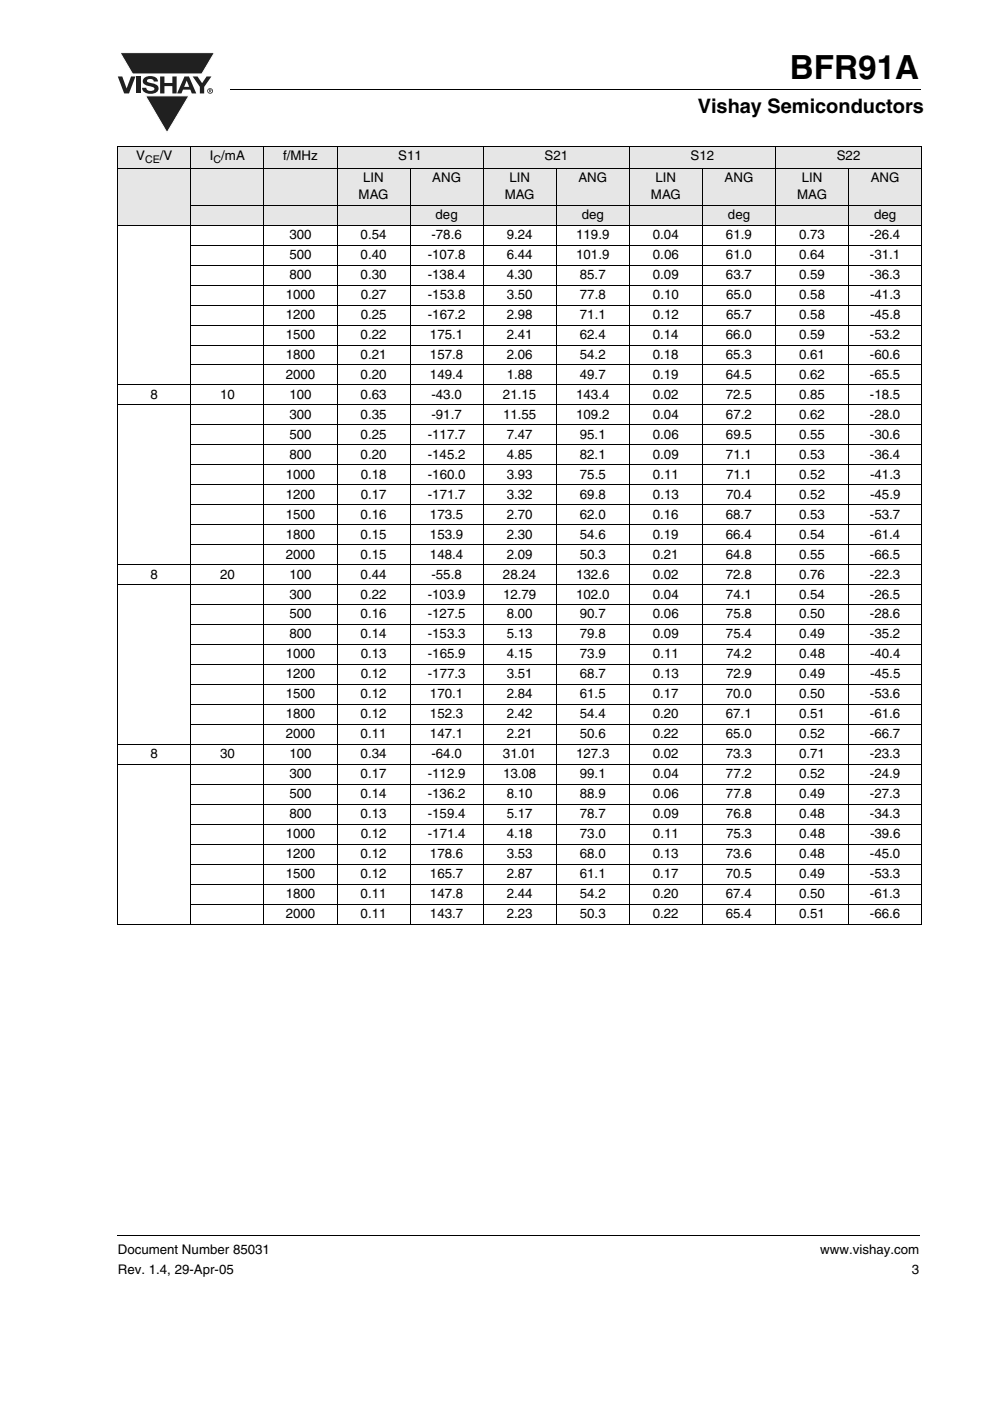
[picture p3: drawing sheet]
<svg xmlns="http://www.w3.org/2000/svg" width="210mm" height="297mm" viewBox="0 0 210 297" stroke-linecap="round" stroke-linejoin="round" font-family="sans-serif">
<path d="M25.5 11.2h20l-2.7 4.5h-14.7z" fill="#231f20"/>
<path d="M25.5 11.2h20l-2.7 4.5h-14.7z" fill="none" stroke="#fff" stroke-width=".21"/>
<path d="M30.9 20.3h9.2l-4.7 7.8z" fill="#231f20"/>
<path d="M30.9 20.3h9.2l-4.7 7.8z" fill="none" stroke="#fff" stroke-width=".21"/>
<g fill="#231f20">
<path d="M25 16.2h.9l1 2.5 .9-2.5h.9l-1.3 3.6h-1.1z"/>
<path d="M28.9 16.2h.9v3.6h-.9z"/>
<path d="M30.6 16.5a2.1 2.1 0 0 1 2.8 .3l.1 .5h-.9a.79 .79 0 0 0-.7-.6 .79 .79 0 0 0-.7 .4l.2 .3 1 .3a1.08 1.08 0 0 1 1.2 1 1.08 1.08 0 0 1-1.1 1.1 1.73 1.73 0 0 1-2.4-1.2h.9a.96 .96 0 0 0 .8 .7 .96 .96 0 0 0 1-.5 1.68 1.68 0 0 0-1.6-.7 .92 .92 0 0 1-.9-.6 .92 .92 0 0 1 .3-1z"/>
<path d="M34 16.2h.9v1.4h1.7v-1.4h.9v3.6h-.9v-1.5h-1.7v1.5h-.9z"/>
<path d="M40.9 16.2h1l1 1.4 .9-1.4h1l-1.5 2.2v1.4h-.9v-1.4z"/>
<path d="M39.6 17.1l-.5 1.3h1zM39.1 16.2h1l1.5 3.6h-.9l-.3-.8h-1.6l-.3 .8h-.9z"/>
<path d="M44.5 19.1v.1h.2v-.1zM44.3 18.9l.5 .1v.1l-.1 .2 .1 .3-.3-.3-.2 .3zM44.1 19.3a.46 .46 0 0 0 .9 0 .46 .46 0 0 0-.9 0zM44 19.3a.6 .6 0 0 1 1.2 0 .6 .6 0 0 1-1.2 0z"/>
</g>
<path d="M48.9 18.9l.1 .2zM24.9 261.9l.1 .2z" fill="#000"/>
<path d="M49 19h146.3M25 262h170.1" fill="none" stroke="#000" stroke-width=".21"/>
<g fill="#e6e6e6">
<path d="M25 31h15.5v4.8h-15.5z"/>
<path d="M40.5 31h15.5v4.8h-15.5z"/>
<path d="M56 31h15.5v4.8h-15.5z"/>
<path d="M71.5 31h31v4.8h-31z"/>
<path d="M102.5 31h31v4.8h-31z"/>
<path d="M133.5 31h31v4.8h-31z"/>
<path d="M164.5 31h31v4.8h-31z"/>
<path d="M25 35.8h62v7.7h-62z"/>
<path d="M87 35.8h15.5v7.7h-15.5z"/>
<path d="M102.5 35.8h15.5v7.7h-15.5z"/>
<path d="M118 35.8h15.5v7.7h-15.5z"/>
<path d="M133.5 35.8h15.5v7.7h-15.5z"/>
<path d="M149 35.8h15.5v7.7h-15.5z"/>
<path d="M164.5 35.8h15.5v7.7h-15.5z"/>
<path d="M180 35.8h15.5v7.7h-15.5z"/>
<path d="M25 43.5h77.5v4.3h-77.5z"/>
<path d="M102.5 43.5h31v4.3h-31z"/>
<path d="M133.5 43.5h31v4.3h-31z"/>
<path d="M164.5 43.5h31v4.3h-31z"/>
</g>
<g fill="none" stroke="#000" stroke-width=".21">
<path d="M24.9 31h170.7M24.9 35.8h170.7M25 31.1v164.7M40.5 30.9v165.1M56 30.9v165.1M71.5 30.9v165.1M87 35.7v160.3M102.5 30.9v165.1M118 35.7v160.3M133.5 30.9v165.1M149 35.7v160.3M164.5 30.9v165.1"/>
<path d="M180 35.7v160.3M195.5 31.1v164.7M24.9 47.8h170.7M40.4 43.5h155.2M40.4 52h155.2M40.4 56.2h155.2M40.4 60.5h155.2M40.4 64.7h155.2M40.4 68.9h155.2M40.4 73.2h155.2M40.4 77.4h155.2M24.9 81.6h170.7"/>
<path d="M24.9 85.9h170.7M40.4 90.1h155.2M40.4 94.3h155.2M40.4 98.6h155.2M24.9 119.7h170.7M40.4 102.8h155.2M40.4 107h155.2M40.4 111.3h155.2M40.4 115.5h155.2M24.9 124h170.7M40.4 128.2h155.2M40.4 132.4h155.2"/>
<path d="M40.4 136.7h155.2M24.9 157.8h170.7M40.4 140.9h155.2M40.4 145.1h155.2M40.4 149.4h155.2M40.4 153.6h155.2M24.9 162.1h170.7M40.4 166.3h155.2M40.4 170.5h155.2M40.4 174.8h155.2M40.4 179h155.2M24.9 195.9h170.7"/>
<path d="M40.4 183.2h155.2M40.4 187.5h155.2M40.4 191.7h155.2"/>
</g>
<text font-size="7" x="167.6" y="16.7">BFR91A</text>
<text font-size="4.2" x="148" y="24">Vishay Semiconductors</text>
<g font-size="2.8">
<text x="28.9" y="34">V</text>
<text x="33.9" y="34">/V</text>
<text x="44.5" y="34">I /mA</text>
<text x="60" y="34">f/MHz</text>
<text x="84.5" y="34">S11</text>
<text x="115.5" y="34">S21</text>
<text x="146.5" y="34">S12</text>
<text x="177.5" y="34">S22</text>
<text x="77" y="38.7">LIN</text>
<text x="91.7" y="38.7">ANG</text>
<text x="108" y="38.7">LIN</text>
<text x="122.7" y="38.7">ANG</text>
<text x="139" y="38.7">LIN</text>
<text x="153.7" y="38.7">ANG</text>
<text x="170.1" y="38.7">LIN</text>
<text x="184.7" y="38.7">ANG</text>
<text x="76.1" y="42.2">MAG</text>
<text x="92.4" y="46.5">deg</text>
<text x="107.1" y="42.2">MAG</text>
<text x="123.4" y="46.5">deg</text>
<text x="138.1" y="42.2">MAG</text>
<text x="154.4" y="46.5">deg</text>
<text x="169.1" y="42.2">MAG</text>
<text x="185.4" y="46.5">deg</text>
<text x="61.4" y="50.7">300</text>
<text x="76.5" y="50.7">0.54</text>
<text x="91.5" y="50.7">-78.6</text>
<text x="107.5" y="50.7">9.24</text>
<text x="122.2" y="50.7">119.9</text>
<text x="138.5" y="50.7">0.04</text>
<text x="154" y="50.7">61.9</text>
<text x="169.5" y="50.7">0.73</text>
<text x="184.5" y="50.7">-26.4</text>
<text x="61.4" y="54.9">500</text>
<text x="61.4" y="59.2">800</text>
<text x="76.5" y="54.9">0.40</text>
<text x="76.5" y="59.2">0.30</text>
<text x="90.7" y="54.9">-107.8</text>
<text x="90.7" y="59.2">-138.4</text>
<text x="107.5" y="54.9">6.44</text>
<text x="107.5" y="59.2">4.30</text>
<text x="122.2" y="54.9">101.9</text>
<text x="123" y="59.2">85.7</text>
<text x="138.5" y="59.2">0.09</text>
<text x="138.5" y="54.9">0.06</text>
<text x="154" y="59.2">63.7</text>
<text x="154" y="54.9">61.0</text>
<text x="169.5" y="59.2">0.59</text>
<text x="169.5" y="54.9">0.64</text>
<text x="184.5" y="59.2">-36.3</text>
<text x="184.5" y="54.9">-31.1</text>
<text x="60.6" y="63.4">1000</text>
<text x="76.5" y="63.4">0.27</text>
<text x="90.7" y="63.4">-153.8</text>
<text x="107.5" y="63.4">3.50</text>
<text x="123" y="63.4">77.8</text>
<text x="138.5" y="63.4">0.10</text>
<text x="154" y="63.4">65.0</text>
<text x="169.5" y="63.4">0.58</text>
<text x="184.5" y="63.4">-41.3</text>
<text x="60.6" y="67.6">1200</text>
<text x="60.6" y="71.9">1500</text>
<text x="76.5" y="71.9">0.22</text>
<text x="76.5" y="67.6">0.25</text>
<text x="90.7" y="67.6">-167.2</text>
<text x="91.2" y="71.9">175.1</text>
<text x="107.5" y="71.9">2.41</text>
<text x="107.5" y="67.6">2.98</text>
<text x="123" y="71.9">62.4</text>
<text x="123" y="67.6">71.1</text>
<text x="138.5" y="71.9">0.14</text>
<text x="138.5" y="67.6">0.12</text>
<text x="154" y="71.9">66.0</text>
<text x="154" y="67.6">65.7</text>
<text x="169.5" y="71.9">0.59</text>
<text x="169.5" y="67.6">0.58</text>
<text x="184.5" y="71.9">-53.2</text>
<text x="184.5" y="67.6">-45.8</text>
<text x="60.6" y="76.1">1800</text>
<text x="76.5" y="76.1">0.21</text>
<text x="91.2" y="76.1">157.8</text>
<text x="107.5" y="76.1">2.06</text>
<text x="123" y="76.1">54.2</text>
<text x="138.5" y="76.1">0.18</text>
<text x="154" y="76.1">65.3</text>
<text x="169.5" y="76.1">0.61</text>
<text x="184.5" y="76.1">-60.6</text>
<text x="60.6" y="80.3">2000</text>
<text x="76.5" y="80.3">0.20</text>
<text x="91.2" y="80.3">149.4</text>
<text x="107.5" y="80.3">1.88</text>
<text x="123" y="80.3">49.7</text>
<text x="138.5" y="80.3">0.19</text>
<text x="154" y="80.3">64.5</text>
<text x="169.5" y="80.3">0.62</text>
<text x="184.5" y="80.3">-65.5</text>
<text x="31.9" y="84.6">8</text>
<text x="46.7" y="84.6">10</text>
<text x="61.4" y="84.6">100</text>
<text x="61.4" y="88.8">300</text>
<text x="76.5" y="84.6">0.63</text>
<text x="76.5" y="88.8">0.35</text>
<text x="91.5" y="84.6">-43.0</text>
<text x="91.5" y="88.8">-91.7</text>
<text x="106.7" y="84.6">21.15</text>
<text x="106.7" y="88.8">11.55</text>
<text x="122.2" y="84.6">143.4</text>
<text x="122.2" y="88.8">109.2</text>
<text x="138.5" y="84.6">0.02</text>
<text x="138.5" y="88.8">0.04</text>
<text x="154" y="84.6">72.5</text>
<text x="154" y="88.8">67.2</text>
<text x="169.5" y="84.6">0.85</text>
<text x="169.5" y="88.8">0.62</text>
<text x="184.5" y="84.6">-18.5</text>
<text x="184.5" y="88.8">-28.0</text>
<text x="61.4" y="93">500</text>
<text x="76.5" y="93">0.25</text>
<text x="90.7" y="93">-117.7</text>
<text x="107.5" y="93">7.47</text>
<text x="123" y="93">95.1</text>
<text x="138.5" y="93">0.06</text>
<text x="154" y="93">69.5</text>
<text x="169.5" y="93">0.55</text>
<text x="184.5" y="93">-30.6</text>
<text x="60.6" y="101.5">1000</text>
<text x="61.4" y="97.3">800</text>
<text x="76.5" y="97.3">0.20</text>
<text x="76.5" y="101.5">0.18</text>
<text x="90.7" y="97.3">-145.2</text>
<text x="90.7" y="101.5">-160.0</text>
<text x="107.5" y="97.3">4.85</text>
<text x="107.5" y="101.5">3.93</text>
<text x="123" y="97.3">82.1</text>
<text x="123" y="101.5">75.5</text>
<text x="138.5" y="97.3">0.09</text>
<text x="138.5" y="101.5">0.11</text>
<text x="154" y="97.3">71.1</text>
<text x="154" y="101.5">71.1</text>
<text x="169.5" y="97.3">0.53</text>
<text x="169.5" y="101.5">0.52</text>
<text x="184.5" y="97.3">-36.4</text>
<text x="184.5" y="101.5">-41.3</text>
<text x="60.6" y="105.7">1200</text>
<text x="76.5" y="105.7">0.17</text>
<text x="90.7" y="105.7">-171.7</text>
<text x="107.5" y="105.7">3.32</text>
<text x="123" y="105.7">69.8</text>
<text x="138.5" y="105.7">0.13</text>
<text x="154" y="105.7">70.4</text>
<text x="169.5" y="105.7">0.52</text>
<text x="184.5" y="105.7">-45.9</text>
<text x="60.6" y="110">1500</text>
<text x="76.5" y="110">0.16</text>
<text x="91.2" y="110">173.5</text>
<text x="107.5" y="110">2.70</text>
<text x="123" y="110">62.0</text>
<text x="138.5" y="110">0.16</text>
<text x="154" y="110">68.7</text>
<text x="169.5" y="110">0.53</text>
<text x="184.5" y="110">-53.7</text>
<text x="60.6" y="114.2">1800</text>
<text x="60.6" y="118.4">2000</text>
<text x="76.5" y="114.2">0.15</text>
<text x="76.5" y="118.4">0.15</text>
<text x="91.2" y="114.2">153.9</text>
<text x="91.2" y="118.4">148.4</text>
<text x="107.5" y="114.2">2.30</text>
<text x="107.5" y="118.4">2.09</text>
<text x="123" y="114.2">54.6</text>
<text x="123" y="118.4">50.3</text>
<text x="138.5" y="114.2">0.19</text>
<text x="138.5" y="118.4">0.21</text>
<text x="154" y="114.2">66.4</text>
<text x="154" y="118.4">64.8</text>
<text x="169.5" y="114.2">0.54</text>
<text x="169.5" y="118.4">0.55</text>
<text x="184.5" y="114.2">-61.4</text>
<text x="184.5" y="118.4">-66.5</text>
<text x="31.9" y="122.7">8</text>
<text x="46.7" y="122.7">20</text>
<text x="61.4" y="122.7">100</text>
<text x="76.5" y="122.7">0.44</text>
<text x="91.5" y="122.7">-55.8</text>
<text x="106.7" y="122.7">28.24</text>
<text x="122.2" y="122.7">132.6</text>
<text x="138.5" y="122.7">0.02</text>
<text x="154" y="122.7">72.8</text>
<text x="169.5" y="122.7">0.76</text>
<text x="184.5" y="122.7">-22.3</text>
<text x="61.4" y="126.9">300</text>
<text x="61.4" y="131.1">500</text>
<text x="76.5" y="126.9">0.22</text>
<text x="76.5" y="131.1">0.16</text>
<text x="90.7" y="126.9">-103.9</text>
<text x="90.7" y="131.1">-127.5</text>
<text x="106.7" y="126.9">12.79</text>
<text x="107.5" y="131.1">8.00</text>
<text x="122.2" y="126.9">102.0</text>
<text x="123" y="131.1">90.7</text>
<text x="138.5" y="126.9">0.04</text>
<text x="138.5" y="131.1">0.06</text>
<text x="154" y="126.9">74.1</text>
<text x="154" y="131.1">75.8</text>
<text x="169.5" y="126.9">0.54</text>
<text x="169.5" y="131.1">0.50</text>
<text x="184.5" y="126.9">-26.5</text>
<text x="184.5" y="131.1">-28.6</text>
<text x="61.4" y="135.4">800</text>
<text x="76.5" y="135.4">0.14</text>
<text x="90.7" y="135.4">-153.3</text>
<text x="107.5" y="135.4">5.13</text>
<text x="123" y="135.4">79.8</text>
<text x="138.5" y="135.4">0.09</text>
<text x="154" y="135.4">75.4</text>
<text x="169.5" y="135.4">0.49</text>
<text x="184.5" y="135.4">-35.2</text>
<text x="60.6" y="139.6">1000</text>
<text x="60.6" y="143.8">1200</text>
<text x="76.5" y="139.6">0.13</text>
<text x="76.5" y="143.8">0.12</text>
<text x="90.7" y="139.6">-165.9</text>
<text x="90.7" y="143.8">-177.3</text>
<text x="107.5" y="139.6">4.15</text>
<text x="107.5" y="143.8">3.51</text>
<text x="123" y="139.6">73.9</text>
<text x="123" y="143.8">68.7</text>
<text x="138.5" y="139.6">0.11</text>
<text x="138.5" y="143.8">0.13</text>
<text x="154" y="139.6">74.2</text>
<text x="154" y="143.8">72.9</text>
<text x="169.5" y="139.6">0.48</text>
<text x="169.5" y="143.8">0.49</text>
<text x="184.5" y="139.6">-40.4</text>
<text x="184.5" y="143.8">-45.5</text>
<text x="60.6" y="148.1">1500</text>
<text x="76.5" y="148.1">0.12</text>
<text x="91.2" y="148.1">170.1</text>
<text x="107.5" y="148.1">2.84</text>
<text x="123" y="148.1">61.5</text>
<text x="138.5" y="148.1">0.17</text>
<text x="154" y="148.1">70.0</text>
<text x="169.5" y="148.1">0.50</text>
<text x="184.5" y="148.1">-53.6</text>
<text x="60.6" y="152.3">1800</text>
<text x="76.5" y="152.3">0.12</text>
<text x="91.2" y="152.3">152.3</text>
<text x="107.5" y="152.3">2.42</text>
<text x="123" y="152.3">54.4</text>
<text x="138.5" y="152.3">0.20</text>
<text x="154" y="152.3">67.1</text>
<text x="169.5" y="152.3">0.51</text>
<text x="184.5" y="152.3">-61.6</text>
<text x="31.9" y="160.8">8</text>
<text x="46.7" y="160.8">30</text>
<text x="60.6" y="156.5">2000</text>
<text x="61.4" y="160.8">100</text>
<text x="76.5" y="160.8">0.34</text>
<text x="76.5" y="156.5">0.11</text>
<text x="91.2" y="156.5">147.1</text>
<text x="91.5" y="160.8">-64.0</text>
<text x="106.7" y="160.8">31.01</text>
<text x="107.5" y="156.5">2.21</text>
<text x="122.2" y="160.8">127.3</text>
<text x="123" y="156.5">50.6</text>
<text x="138.5" y="160.8">0.02</text>
<text x="138.5" y="156.5">0.22</text>
<text x="154" y="160.8">73.3</text>
<text x="154" y="156.5">65.0</text>
<text x="169.5" y="160.8">0.71</text>
<text x="169.5" y="156.5">0.52</text>
<text x="184.5" y="156.5">-66.7</text>
<text x="184.5" y="160.8">-23.3</text>
<text x="61.4" y="165">300</text>
<text x="76.5" y="165">0.17</text>
<text x="90.7" y="165">-112.9</text>
<text x="106.7" y="165">13.08</text>
<text x="123" y="165">99.1</text>
<text x="138.5" y="165">0.04</text>
<text x="154" y="165">77.2</text>
<text x="169.5" y="165">0.52</text>
<text x="184.5" y="165">-24.9</text>
<text x="61.4" y="169.2">500</text>
<text x="61.4" y="173.5">800</text>
<text x="76.5" y="169.2">0.14</text>
<text x="76.5" y="173.5">0.13</text>
<text x="90.7" y="169.2">-136.2</text>
<text x="90.7" y="173.5">-159.4</text>
<text x="107.5" y="169.2">8.10</text>
<text x="107.5" y="173.5">5.17</text>
<text x="123" y="169.2">88.9</text>
<text x="123" y="173.5">78.7</text>
<text x="138.5" y="169.2">0.06</text>
<text x="138.5" y="173.5">0.09</text>
<text x="154" y="169.2">77.8</text>
<text x="154" y="173.5">76.8</text>
<text x="169.5" y="169.2">0.49</text>
<text x="169.5" y="173.5">0.48</text>
<text x="184.5" y="169.2">-27.3</text>
<text x="184.5" y="173.5">-34.3</text>
<text x="60.6" y="177.7">1000</text>
<text x="76.5" y="177.7">0.12</text>
<text x="90.7" y="177.7">-171.4</text>
<text x="107.5" y="177.7">4.18</text>
<text x="123" y="177.7">73.0</text>
<text x="138.5" y="177.7">0.11</text>
<text x="154" y="177.7">75.3</text>
<text x="169.5" y="177.7">0.48</text>
<text x="184.5" y="177.7">-39.6</text>
<text x="60.6" y="181.9">1200</text>
<text x="76.5" y="181.9">0.12</text>
<text x="91.2" y="181.9">178.6</text>
<text x="107.5" y="181.9">3.53</text>
<text x="123" y="181.9">68.0</text>
<text x="138.5" y="181.9">0.13</text>
<text x="154" y="181.9">73.6</text>
<text x="169.5" y="181.9">0.48</text>
<text x="184.5" y="181.9">-45.0</text>
<text x="60.6" y="186.2">1500</text>
<text x="60.6" y="190.4">1800</text>
<text x="76.5" y="186.2">0.12</text>
<text x="76.5" y="190.4">0.11</text>
<text x="91.2" y="186.2">165.7</text>
<text x="91.2" y="190.4">147.8</text>
<text x="107.5" y="186.2">2.87</text>
<text x="107.5" y="190.4">2.44</text>
<text x="123" y="186.2">61.1</text>
<text x="123" y="190.4">54.2</text>
<text x="138.5" y="186.2">0.17</text>
<text x="138.5" y="190.4">0.20</text>
<text x="154" y="186.2">70.5</text>
<text x="154" y="190.4">67.4</text>
<text x="169.5" y="186.2">0.49</text>
<text x="169.5" y="190.4">0.50</text>
<text x="184.5" y="186.2">-53.3</text>
<text x="184.5" y="190.4">-61.3</text>
<text x="60.6" y="194.6">2000</text>
<text x="76.5" y="194.6">0.11</text>
<text x="91.2" y="194.6">143.7</text>
<text x="107.5" y="194.6">2.23</text>
<text x="123" y="194.6">50.3</text>
<text x="138.5" y="194.6">0.22</text>
<text x="154" y="194.6">65.4</text>
<text x="169.5" y="194.6">0.51</text>
<text x="184.5" y="194.6">-66.6</text>
<text x="25" y="265.9">Document Number 85031</text>
<text x="174" y="265.9">www.vishay.com</text>
<text x="25" y="270.1">Rev. 1.4, 29-Apr-05</text>
<text x="193.4" y="270.1">3</text>
</g>
<g font-size="2.2">
<text x="30.8" y="34.6">CE</text>
<text x="45.3" y="34.6">C</text>
</g>
</svg>
